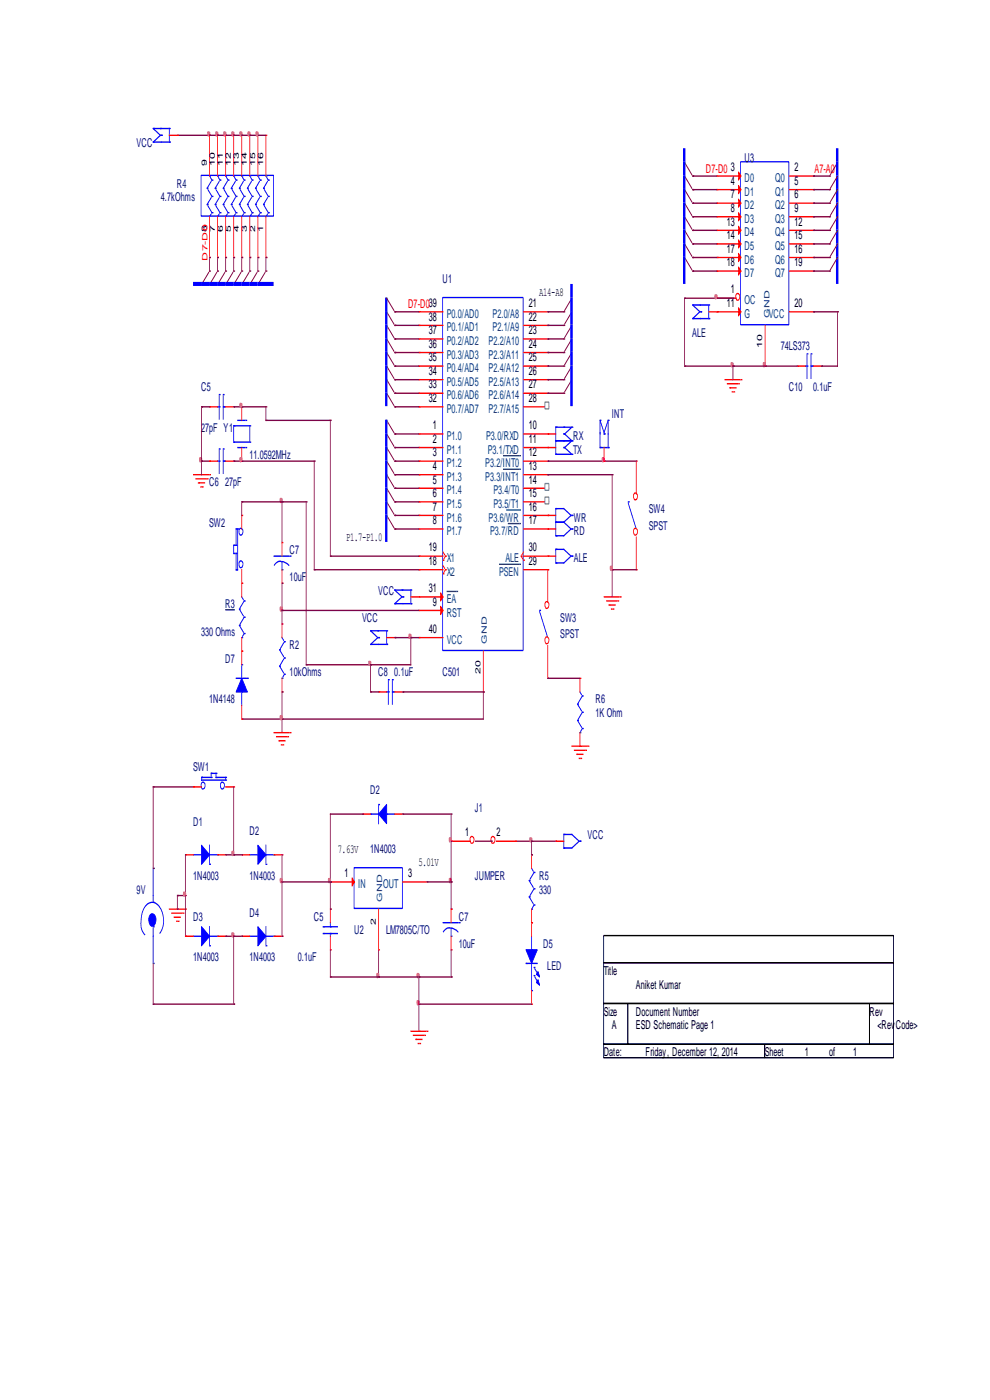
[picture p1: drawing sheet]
<svg xmlns="http://www.w3.org/2000/svg" width="210mm" height="297mm" viewBox="0 0 210 297" stroke-linecap="round" stroke-linejoin="round" font-family="sans-serif">
<path d="M128 198.5h61.5v5.7h-61.5zM128 204.2h61.5v8.7h-61.5zM128 212.9h5.2v8.6h-5.2zM133.2 212.9h51.2v8.6h-51.2zM184.4 212.9h5.1v8.6h-5.1zM128 221.5h34.2v2.9h-34.2zM162.2 221.5h27.3v2.9h-27.3z" fill="none" stroke="#000" stroke-width=".22"/>
<path d="M93.9 63.1h17.1v74.9h-17.1z" fill="none" stroke="#00f" stroke-width=".22"/>
<g fill="none" stroke="#f00" stroke-width=".22">
<path d="M88.8 66.1h.1M88.8 69h.1M88.8 71.9h.1M88.8 74.8h.1M88.8 77.7h.1M89 66.1h5M89 69h5M89 71.9h5M89 74.8h5M89 77.7h5M111 66.1h5M111 69h5"/>
<path d="M111 71.9h5M111 74.8h5M111 77.7h5M116.2 66.1h.1M116.2 69h.1M116.2 71.9h.1M116.2 74.8h.1M116.2 77.7h.1M88.8 80.5h.1M88.8 83.4h.1M88.8 86.3h.1M88.8 92.1h.1"/>
<path d="M88.8 94.9h.1M88.8 97.8h.1M89 80.5h5M89 83.4h5M89 86.3h5M89 92.1h5M89 94.9h5M89 97.8h5M111 80.5h5M111 83.4h5M111 86.3h5M116.2 80.5h.1"/>
<path d="M116.2 83.4h.1M116.2 86.3h.1M88.8 118h.1M88.8 100.7h.1M88.8 103.6h.1M88.8 106.5h.1M88.8 109.3h.1M88.8 112.2h.1M89 118h5M89 100.7h5M89 103.6h5M89 106.5h5"/>
<path d="M89 109.3h5M89 112.2h5M94 118.9h.1M94 117.1l.3 .6M94.5 118h.1M94.5 118l-.4 .6M110.5 118h.1M110.5 118l.4 .6M111 118.9h.1M111 117.1l-.3 .6M111 118h5M116.2 118h.1"/>
<path d="M88.8 135.3h.1M88.8 126.6h.1M88.8 120.9h.1M88.8 129.5h.1M89 120.9h5M89 135.3h5M89 126.6h5M89 129.5h5M94 121.7h.1M94 120l.3 .6M94.5 120.9h.1M94.5 120.9l-.4 .5"/>
<path d="M102.5 138.1v8.4M111 120.9h5M116.2 120.9h.1M102.5 146.8h.1"/>
</g>
<path d="M105.9 119.7h4.1M110.2 119.7h.1M94.8 125.5h1.9M96.9 125.5h.1" fill="none" stroke="#004080" stroke-width=".22"/>
<g fill="#f00" stroke="#f00" stroke-width=".22">
<path d="M93.5 125.8l.5 .8-.5 .9z"/>
<path d="M93.5 128.6l.5 .9-.5 .9z"/>
</g>
<path d="M115.6 85.3h.8v1.4h-.8z" fill-rule="evenodd" fill="#fff" stroke="#808080" stroke-width=".22"/>
<path d="M111 92.1h5M111 94.9h5M111 97.8h5M116.2 92.1h.1M116.2 94.9h.1M116.2 97.8h.1M111 100.7h5M111 103.6h5M116.2 100.7h.1M116.2 103.6h.1" fill="none" stroke="#f00" stroke-width=".22"/>
<path d="M106.8 96.7h3.2M106.8 99.6h3.2M110.2 96.7h.1M110.2 99.6h.1" fill="none" stroke="#004080" stroke-width=".22"/>
<path d="M115.6 102.6h.8v1.4h-.8z" fill-rule="evenodd" fill="#fff" stroke="#808080" stroke-width=".22"/>
<path d="M111 106.5h5M116.2 106.5h.1" fill="none" stroke="#f00" stroke-width=".22"/>
<path d="M115.6 105.5h.8v1.4h-.8z" fill-rule="evenodd" fill="#fff" stroke="#808080" stroke-width=".22"/>
<g fill="none" stroke="#f00" stroke-width=".22">
<path d="M150.3 66.1h1.6M152 66.1h.1M44.4 86.3h.1M44.4 97.8h.1M44.6 86.3h1.5M44.6 97.8h1.5M47.9 86.3h1.5M47.9 97.8h1.5M49.6 86.3h.1M49.6 97.8h.1M51.3 97.8h.1M51.3 86.3h.1"/>
<path d="M51.3 86.6v2.6M51.3 94.9v2.6M41 100.7h3.3M41.5 101.6h2.3M42.1 102.4h.1M42.2 102.4h1.2M42.6 103.3h.1M42.9 103.3h.1M43.9 101.6h.1M44.4 100.7h.1M111 109.3h5M111 112.2h5"/>
<path d="M116.2 109.3h.1M116.2 112.2h.1M128.1 126.6h3.3M128.6 127.5h2.3M129.1 128.4h.1M129.3 128.4h1.2M129.7 129.2h.1M130 129.2h.1M131 127.5h.1M131.5 126.6h.1M121.3 158.3h3.2M121.8 159.2h2.2"/>
<path d="M124.2 159.2h.1M124.7 158.3h.1M122.3 160h.1M122.5 160h1.2M122.8 160.9h.2M123.2 160.9h.1"/>
</g>
<path d="M107.5 108.2h2.5M107.8 111.1h2.2M110.2 108.2h.1M110.2 111.1h.1" fill="none" stroke="#004080" stroke-width=".22"/>
<g fill="none" stroke="#00f" stroke-width=".22">
<path d="M146.9 64.7h.1M146.9 67.6h.1M146.9 64.7l1.5 1.4-1.5 1.5M147.1 64.7h3.1M147.1 67.6h3.1M148.6 66.1h.1M150.3 64.7h.1M150.3 67.6h.1M150.3 64.7v2.6M46.1 86.3h.2M46.1 97.8h.2M46.5 86.3h.1"/>
<path d="M46.5 83.7h.1M46.5 97.8h.1M46.5 95.2h.1M46.5 84v4.9M46.5 95.5v4.9M47.3 83.7h.1M47.3 86.3h.1M47.3 95.2h.1M47.3 97.8h.1M47.3 84v4.9M47.3 95.5v4.9M47.5 86.3h.4"/>
<path d="M47.5 97.8h.4M49.6 90.3h.1M49.6 93.8h.1M49.6 93.8h3.2M49.6 90.3v3.2M49.7 90.3h3.3M50.4 94.9h1.6M50.4 89.2h1.6M52.1 94.9h.1M52.1 89.2h.1M53 93.8h.1M53 90.3h.1"/>
<path d="M53 90.6v3.2M133.2 106.5h.1M133.2 106.8l1.8 5.4"/>
</g>
<path d="M42.7 97.8h.1M42.9 97.8h1.5M116.2 100.7h.1M116.3 100.7h13.5M129.8 100.7h.1M129.8 101v19.9M95.7 192.9h.1M95.7 187.1v5.5" fill="none" stroke="#800040" stroke-width=".22"/>
<path d="M95.3 186.4l.4 .1a.59 .59 0 0 1-.3 .7l-.1-.2z" fill-rule="evenodd" fill="#f0f" stroke="#f0f" stroke-width=".22"/>
<path d="M134.5 112.2l.2-.1a.7 .7 0 0 1 .5 .7 .7 .7 0 0 1-.6 .7l-.2-.8z" fill-rule="evenodd" fill="#fff" stroke="#f00" stroke-width=".22"/>
<path d="M135 114v6.6M135 120.9h.1" fill="none" stroke="#f00" stroke-width=".22"/>
<path d="M134.5 104.7l.2-.1a.71 .71 0 0 1 .5 .7 .71 .71 0 0 1-.6 .7l-.2-.8z" fill-rule="evenodd" fill="#fff" stroke="#f00" stroke-width=".22"/>
<g fill="none" stroke="#f00" stroke-width=".22">
<path d="M152 37.3h.1M152.2 37.3h5M152 40.2h.1M152 43.1h.1M152 46h.1M152 48.9h.1M152 51.7h.1M152 54.6h.1M152 57.5h.1M152.2 40.2h5M152.2 43.1h5M152.2 46h5"/>
<path d="M152.2 48.9h5M152.2 51.7h5M152.2 54.6h5M152.2 57.5h5M135 97.8h.1M135 98.1v6.6"/>
</g>
<path d="M116.2 97.8h.1M116.3 97.8h11.8M129.8 120.9h.1M129.8 121.2v5.4M130 120.9h5" fill="none" stroke="#800040" stroke-width=".22"/>
<path d="M129.5 120.2h.4a.59 .59 0 0 1-.3 .8l-.2-.3z" fill-rule="evenodd" fill="#f0f" stroke="#f0f" stroke-width=".22"/>
<path d="M157.1 34.3h10.2v34.6h-10.2z" fill="none" stroke="#00f" stroke-width=".22"/>
<g fill="#f00" stroke="#f00" stroke-width=".22">
<path d="M156.6 36.5l.6 .8-.6 .9z"/>
<path d="M156.6 39.4l.6 .8-.6 .9z"/>
<path d="M156.6 42.2l.6 .9-.6 .9z"/>
<path d="M156.6 45.1l.6 .9-.6 .8z"/>
<path d="M156.6 48l.6 .9-.6 .8z"/>
<path d="M156.6 50.9l.6 .8-.6 .9z"/>
<path d="M156.6 53.8l.6 .8-.6 .9z"/>
<path d="M156.6 56.6l.6 .9-.6 .9z"/>
</g>
<path d="M156.2 62.3h.2a.7 .7 0 0 1 .5 .7 .7 .7 0 0 1-.6 .6l-.3-.8z" fill-rule="evenodd" fill="#fff" stroke="#f00" stroke-width=".22"/>
<g fill="none" stroke="#f00" stroke-width=".22">
<path d="M35.9 28.7h1.5M37.6 28.7h.1M44.4 28.7h.1M44.4 29v8.3M46.1 28.7h.1M46.1 29v8.3M47.9 28.7h.1M47.9 29v8.3M49.6 28.7h.1M49.6 29v8.3M51.3 28.7h.1M51.3 29v8.3"/>
<path d="M53 28.7h.1M53 29v8.3M54.7 28.7h.1M54.7 29v8.3M56.4 28.7h.1M56.4 29v8.3M167.4 37.3h5M172.5 37.3h.1M44.4 54.6h.1M44.4 46v8.3M46.1 54.6h.1M46.1 46v8.3"/>
<path d="M47.9 54.6h.1M47.9 46v8.3M49.6 54.6h.1M49.6 46v8.3M51.3 54.6h.1M51.3 46v8.3M53 54.6h.1M53 46v8.3M54.7 54.6h.1M54.7 46v8.3M56.4 54.6h.1M56.4 46v8.3"/>
<path d="M167.4 40.2h5M167.4 43.1h5M167.4 46h5M167.4 48.9h5M167.4 51.7h5M167.4 54.6h5M167.4 57.5h5M172.5 40.2h.1M172.5 43.1h.1M172.5 46h.1M172.5 48.9h.1M172.5 51.7h.1"/>
<path d="M172.5 54.6h.1M172.5 57.5h.1M152 63.3h.1M152 66.1h.1M152.2 63.3h3.9M152.2 66.1h5M162.3 77.7h.1M162.3 69v8.4M167.4 66.1h5M169.1 77.7h.1M169.3 77.7h1.5M172.5 66.1h.1"/>
<path d="M172.5 77.7h1.6M174.2 77.7h.1M116.2 92.1h.1M116.2 94.9h.1M116.3 92.1h1.6M116.3 94.9h1.6M128.1 97.8h.1M128.1 94.9v2.6M153.7 80.5h3.3M154.3 81.4h2.2M154.8 82.3h.1M154.9 82.3h1.2"/>
<path d="M155.3 83.1h.1M155.6 83.1h.1M156.6 81.4h.1M157.2 80.5h.1M51.3 109.3h.1M51.3 109.6v2.6M59.8 115.1h.1M59.8 115.4v2.6M116.2 118h.1M116.2 112.2h.1M116.2 109.3h.1M116.3 118h1.6"/>
<path d="M116.3 112.2h1.6M116.3 109.3h1.6M51.3 123.7h.1M51.3 138.1h.1M51.3 120.9v2.6M51.3 124v2.6M51.3 135.3v2.6M51.3 138.4v2.6M59.8 123.7h.1M59.8 132.4h.1M59.8 120.9v2.6M59.8 132.7v2.6"/>
<path d="M82 135.3h1.5M83.7 135.3h.1M51.3 152.5h.1M51.3 149.7v2.6M58.1 155.4h3.2M58.6 156.3h2.2M59.1 157.2h.1M59.3 157.2h1.2M59.6 158h.2M59.8 146.8h.1M59.8 143.9v2.6M60 158h.1"/>
<path d="M61 156.3h.1M61.5 155.4h.1M80.3 146.8h.1M80.5 146.8h1.5M83.7 146.8h1.6M85.4 146.8h.1M41 166.9h.1M41.2 166.9h1.5M47.9 166.9h1.5M49.6 166.9h.1M76.9 172.7h.1M77.1 172.7h1.5"/>
<path d="M83.7 172.7h1.6M85.4 172.7h.1M117.9 178.5h.1M118 178.5h1.6M35.9 192.9h3.2M36.4 193.7h2.2M36.9 194.6h.1M37.1 194.6h1.2M37.4 195.5h.2M37.8 195.5h.1M38.8 193.7h.1M39.3 192.9h.1"/>
<path d="M39.3 181.3h.1M39.3 198.6h.1M39.5 181.3h1.5M39.5 198.6h1.5M46.1 181.3h1.6M46.1 198.6h1.6M47.9 181.3h.1M47.9 198.6h.1M51.3 181.3h.1M51.3 198.6h.1M51.4 181.3h1.6M51.4 198.6h1.6"/>
<path d="M58.1 181.3h1.5M58.1 198.6h1.5M59.8 181.3h.1M59.8 198.6h.1M70.1 192.9h.1M70.1 187.1h.1M70.1 193.2v2.5M70.1 198.6v2.6M70.2 187.1h5M80.3 192.9v8.3M85.4 187.1h5M90.6 187.1h.1"/>
<path d="M95.7 192.9h.1M95.7 193.2v2.5M95.7 198.6v2.6M112.8 195.7h.1M112.8 181.3h.1M112.8 181.6v2.6M112.8 192.9v2.6M112.8 196v2.6M70.1 201.5h.1M80.3 201.5h.1M87.1 218.8h3.3M87.6 219.7h2.3"/>
<path d="M90 219.7h.1M90.6 218.8h.1M95.7 201.5h.1M112.8 213h.1M112.8 210.1v2.6M88.2 220.5h.1M88.3 220.5h1.2M88.7 221.4h.1M89 221.4h.1"/>
</g>
<g fill="#f00" stroke="#f00" stroke-width=".22">
<path d="M156.6 65.3l.6 .8-.6 .9z"/>
<path d="M74.7 186.2l.5 .9-.5 .9z"/>
</g>
<path d="M145.1 31.4v28.8M177.6 31.4v28.8M40.9 60.2h17.1M81.9 63.1v23.1M121.2 60.2v26M81.9 89v26" fill="none" stroke="#00f" stroke-width=".66" stroke-linecap="butt"/>
<g fill="none" stroke="#800040" stroke-width=".22">
<path d="M37.6 28.7h.1M37.8 28.7h6.6M44.4 28.7h.1M44.6 28.7h1.5M46.1 28.7h.1M46.3 28.7h1.6M47.9 28.7h.1M48 28.7h1.6M49.6 28.7h.1M49.7 28.7h1.6M51.3 28.7h.1M51.4 28.7h1.6"/>
<path d="M53 28.7h.1M53.2 28.7h1.5M54.7 28.7h.1M54.9 28.7h1.5M145.2 34.5l1.5 2.6M145.2 37.3l1.5 2.6M146.9 37.3h.1M147.1 37.3h4.9M172.5 37.3h.1M172.7 37.3h3.2M175.9 37.3h.1M177.6 34.5l-1.5 2.6"/>
<path d="M177.6 37.3l-1.5 2.6M44.3 57.8l-1.6 2.6M44.4 57.5h.1M44.4 54.6h.1M44.4 54.9v2.6M46 57.8l-1.6 2.6M46.1 57.5h.1M46.1 54.6h.1M46.1 54.9v2.6M47.7 57.8l-1.6 2.6M47.9 57.5h.1M47.9 54.6h.1"/>
<path d="M47.9 54.9v2.6M49.4 57.8l-1.5 2.6M49.6 57.5h.1M49.6 54.6h.1M49.6 54.9v2.6M51.1 57.8l-1.5 2.6M51.3 57.5h.1M51.3 54.6h.1M51.3 54.9v2.6M52.8 57.8l-1.5 2.6M53 57.5h.1M53 54.6h.1"/>
<path d="M53 54.9v2.6M54.5 57.8l-1.5 2.6M54.7 57.5h.1M54.7 54.6h.1M54.7 54.9v2.6M56.2 57.8l-1.5 2.6M56.4 57.5h.1M56.4 54.6h.1M56.4 54.9v2.6M145.2 40.2l1.5 2.6M145.2 43.1l1.5 2.6M145.2 46l1.5 2.6"/>
<path d="M145.2 48.9l1.5 2.6M145.2 51.7l1.5 2.6M145.2 54.6l1.5 2.6M146.9 40.2h.1M146.9 43.1h.1M146.9 46h.1M146.9 48.9h.1M146.9 51.7h.1M146.9 54.6h.1M146.9 57.5h.1M147.1 40.2h4.9M147.1 43.1h4.9"/>
<path d="M147.1 46h4.9M147.1 48.9h4.9M147.1 51.7h4.9M147.1 54.6h4.9M147.1 57.5h4.9M172.5 40.2h.1M172.5 43.1h.1M172.5 46h.1M172.5 48.9h.1M172.5 51.7h.1M172.5 54.6h.1M172.5 57.5h.1"/>
<path d="M172.7 40.2h3.2M172.7 43.1h3.2M172.7 46h3.2M172.7 48.9h3.2M172.7 51.7h3.2M172.7 54.6h3.2M172.7 57.5h3.2M175.9 40.2h.1M175.9 43.1h.1M175.9 46h.1M175.9 48.9h.1M175.9 51.7h.1"/>
<path d="M175.9 54.6h.1M175.9 57.5h.1M177.6 40.2l-1.5 2.6M177.6 43.1l-1.5 2.6M177.6 46l-1.5 2.6M177.6 48.9l-1.5 2.6M177.6 51.7l-1.5 2.6M177.6 54.6l-1.5 2.6M82 63.3l1.5 2.6M82 66.1l1.5 2.6M82 69l1.5 2.6M82 71.9l1.5 2.6"/>
<path d="M82 74.8l1.5 2.6M82 77.7l1.5 2.6M83.7 66.1h.1M83.7 69h.1M83.7 71.9h.1M83.7 74.8h.1M83.7 77.7h.1M83.9 66.1h4.9M83.9 69h4.9M83.9 71.9h4.9M83.9 74.8h4.9M83.9 77.7h4.9"/>
<path d="M116.2 66.1h.1M116.2 69h.1M116.2 71.9h.1M116.2 74.8h.1M116.2 77.7h.1M116.3 66.1h3.3M116.3 69h3.3M116.3 71.9h3.3M116.3 74.8h3.3M116.3 77.7h3.3M119.6 66.1h.1M119.6 69h.1"/>
<path d="M119.6 71.9h.1M119.6 74.8h.1M119.6 77.7h.1M121.3 63.3l-1.5 2.6M121.3 66.1l-1.5 2.6M121.3 69l-1.5 2.6M121.3 71.9l-1.5 2.6M121.3 74.8l-1.5 2.6M121.3 77.7l-1.5 2.6M145.2 63.3h.1M145.2 77.7h.1M145.2 77.7h10.1"/>
<path d="M145.2 63.3v14.1M145.4 63.3h9.9M155.4 63.3h.1M155.4 77.7h.1M155.4 78v2.5M155.6 77.7h6.7M162.3 77.7h.1M162.5 77.7h6.6M172.5 66.1h.1M172.7 66.1h4.9M174.2 77.7h.1M177.6 66.1h.1"/>
<path d="M177.6 66.4v11.3h-3.2M42.7 97.8h.1M42.7 98.1v2.6M51.3 86.3h.1M51.4 86.3h5M56.4 89.2h.1M56.4 86.3h.1M56.4 86.6v2.6M56.6 89.2h13.5M70.1 89.2h.1M70.1 89.5v28.5M82 89.2l1.5 2.6"/>
<path d="M82 92.1l1.5 2.6M82 94.9l1.5 2.6M82 97.8l1.5 2.6M82 80.5l1.5 2.6M82 83.4l1.5 2.6M83.7 92.1h.1M83.7 94.9h.1M83.7 97.8h.1M83.7 80.5h.1M83.7 83.4h.1M83.7 86.3h.1M83.9 97.8h4.9"/>
<path d="M83.9 92.1h4.9M83.9 94.9h4.9M83.9 80.5h4.9M83.9 83.4h4.9M83.9 86.3h4.9M116.2 80.5h.1M116.2 83.4h.1M116.3 80.5h3.3M116.3 83.4h3.3M119.6 80.5h.1M119.6 83.4h.1M121.3 80.5l-1.5 2.6"/>
<path d="M128.1 97.8h.1M128.3 97.8h6.7M51.3 106.5h.1M51.3 106.8v2.5M51.4 106.5h8.4M59.8 106.5h.1M59.8 106.8v8.3M60 106.5h4.9M64.9 106.5h.1M64.9 106.8v34.2M82 100.7l1.5 2.6M82 103.6l1.5 2.6"/>
<path d="M82 106.5l1.5 2.6M82 109.3l1.5 2.6M83.7 100.7h.1M83.7 103.6h.1M83.7 106.5h.1M83.7 109.3h.1M83.7 112.2h.1M83.9 100.7h4.9M83.9 103.6h4.9M83.9 106.5h4.9M83.9 109.3h4.9M83.9 112.2h4.9"/>
<path d="M59.8 123.7h.1M59.8 129.5h.1M59.8 124v5.5M59.8 129.8v2.6M60 129.5h28.8M83.7 135.3h.1M83.9 135.3h3.2M87.1 135.3h.1M87.1 135.6v5.4h-8.3M87.3 135.3h1.5M51.3 152.5h.1M51.4 152.5h8.4"/>
<path d="M59.8 146.8h.1M59.8 152.5h.1M59.8 147.1v5.4M59.8 152.8v2.6M64.9 141h.1M65.1 141h13.5M78.6 146.8h.1M78.6 141h.1M78.6 141.3v5.5M78.8 146.8h1.5M85.4 146.8h.1M85.6 146.8h16.9"/>
<path d="M102.5 146.8h.1M102.5 147.1v5.4h-42.5M32.5 166.9h.1M32.5 166.9v17M32.7 166.9h8.3M76.7 172.7h-6.6v14.1M76.9 172.7h.1M109.3 178.5h3.3M112.8 178.5h.1M112.8 178.5h4.9M112.8 178.5v2.6M117.9 178.5h.1"/>
<path d="M32.5 184.2h.1M37.6 190h.1M37.6 192.9h.1M37.6 190v2.6M37.8 190h1.5M39.3 198.6h.1M39.3 190h.1M39.3 181.3v8.4M39.3 190v8.3M47.9 198.6h1.5M47.9 181.3h1.5M49.6 198.6h.1"/>
<path d="M49.6 181.3h.1M49.6 198.6v14.1M49.6 198.6h1.5M51.3 198.6h.1M59.8 187.1h.1M59.8 198.6h.1M59.8 181.3v5.5M59.8 187.1v11.2M59.8 187.1h10.1M70.1 192.9h.1M70.1 187.1h.1M70.1 187.1v5.5"/>
<path d="M112.8 181.3h.1M32.5 213h.1M32.5 204.4v8.3M32.5 213h16.9M49.6 213h.1M80.3 207.3h.1M80.3 207.3h8.4M80.3 201.5v5.5M88.8 218.8h.1M88.8 213h.1M88.8 207.3h.1M88.8 207.6v10.9"/>
<path d="M88.8 207.3h6.7M89 213h23.8M95.7 207.3h.1"/>
</g>
<g fill="none" stroke="#00f" stroke-width=".22">
<path d="M32.5 27.3h.1M32.5 30.1h.1M32.5 27.3l1.5 1.4-1.5 1.4M32.7 27.3h3M32.7 30.1h3M34.2 28.7h.1M35.9 27.3h.1M35.9 30.1h.1M35.9 27.3v2.6M42.6 37.2h15.4v8.6h-15.4zM43.9 39.9h.1M44.4 37.3h.1"/>
<path d="M44.6 37.6l.4 .6M44.8 38.5l-.9 1.4M45 38.2h.1M45.6 39.9h.1M46.1 37.3h.1M46.3 37.6l.4 .6M46.5 38.5l-.9 1.4M46.7 38.2h.1M47.3 39.9h.1M47.9 37.3h.1M48 37.6l.4 .6M48.2 38.5l-.9 1.4"/>
<path d="M48.4 38.2h.1M49.1 39.9h.1M49.6 37.3h.1M49.7 37.6l.4 .6M49.9 38.5l-.8 1.4M50.1 38.2h.1M50.8 39.9h.1M51.3 37.3h.1M51.4 37.6l.4 .6M51.6 38.5l-.8 1.4M51.8 38.2h.1M52.5 39.9h.1"/>
<path d="M53 37.3h.1M53.2 37.6l.3 .6M53.3 38.5l-.8 1.4M53.5 38.2h.1M54.2 39.9h.1M54.7 37.3h.1M54.9 37.6l.3 .6M55 38.5l-.8 1.4M55.2 38.2h.1M55.9 39.9h.1M56.4 37.3h.1M56.6 37.6l.3 .6"/>
<path d="M56.7 38.5l-.8 1.4M56.9 38.2h.1M43.9 43.4h.1M44.1 40.2l.9 1.5M44.1 43.7l.9 1.4M44.8 42l-.9 1.4M44.8 45.4l-.4 .6M45 41.7h.1M45 45.1h.1M45.6 43.4h.1M45.8 40.2l.9 1.5M45.8 43.7l.9 1.4"/>
<path d="M46.5 42l-.9 1.4M46.5 45.4l-.4 .6M46.7 41.7h.1M46.7 45.1h.1M47.3 43.4h.1M47.5 40.2l.9 1.5M47.5 43.7l.9 1.4M48.2 42l-.9 1.4M48.2 45.4l-.3 .6M48.4 41.7h.1M48.4 45.1h.1M49.1 43.4h.1"/>
<path d="M49.2 40.2l.9 1.5M49.2 43.7l.9 1.4M49.9 42l-.8 1.4M49.9 45.4l-.3 .6M50.1 41.7h.1M50.1 45.1h.1M50.8 43.4h.1M50.9 40.2l.9 1.5M50.9 43.7l.9 1.4M51.6 42l-.8 1.4M51.6 45.4l-.3 .6M51.8 41.7h.1"/>
<path d="M51.8 45.1h.1M52.5 43.4h.1M52.6 40.2l.9 1.5M52.6 43.7l.9 1.4M53.3 42l-.8 1.4M53.3 45.4l-.3 .6M53.5 41.7h.1M53.5 45.1h.1M54.2 43.4h.1M54.3 40.2l.9 1.5M54.3 43.7l.9 1.4M55 42l-.8 1.4"/>
<path d="M55 45.4l-.3 .6M55.2 41.7h.1M55.2 45.1h.1M55.9 43.4h.1M56.1 40.2l.8 1.5M56.1 43.7l.8 1.4M56.7 42l-.8 1.4M56.7 45.4l-.3 .6M56.9 41.7h.1M56.9 45.1h.1M170.8 77.7h.2M171.2 77.7h.1"/>
<path d="M171.2 75.1h.1M171.2 75.4v4.9M172 75.1h.1M172 77.7h.1M172 75.4v4.9M172.2 77.7h.3M117.9 90.6h.1M117.9 93.5h.1M117.9 96.4h.1M117.9 90.6v2.6M117.9 93.5v2.6M118 90.6h3.1"/>
<path d="M118 93.5h3.1M118 96.4h3.1M119.6 92.1h.1M119.6 94.9h.1M121.3 90.6h.1M121.3 93.5h.1M121.3 96.4h.1M121.3 90.6l-1.5 1.5 1.5 1.4M121.3 93.5l-1.5 1.4 1.5 1.5M127.3 89.2h.1M127.3 94.9h.1M127.3 89.5v5.2"/>
<path d="M127.3 94.9h1.5M127.3 89.2l.8 2.6 .9-2.6M128.1 92.1h.1M129 89.2h.1M129 94.9h.1M129 89.5v5.2M49.6 115.7h.1M49.6 117.4h.1M49.6 115.7v1.4M49.6 117.4h.3M49.7 115.7h.4M50.1 112.2h.1"/>
<path d="M50.1 115.7h.1M50.1 117.4h.1M50.1 112.2v3.2M50.1 117.4v3.2M50.2 112.2h.2M50.4 112.2h.1M50.4 112.5v8.4h-.2M50.9 119.1l.1-.1a.7 .7 0 0 1 .5 .7 .7 .7 0 0 1-.6 .7l-.2-.8zM50.9 112.2l.1-.1a.7 .7 0 0 1 .5 .7 .7 .7 0 0 1-.6 .7l-.2-.8zM58.1 118h3.2M59.8 119.1v1.5M61.5 118h.1"/>
<path d="M117.9 116.5h.1M117.9 119.4h.1M117.9 110.8h.1M117.9 113.7h.1M117.9 107.9h.1M117.9 107.9v2.6M117.9 110.8v2.6M117.9 116.5v2.6M118 116.5h1.6l1.5 1.5-1.5 1.4h-1.6M118 110.8h1.6M118 107.9h1.6l1.5 1.4-1.5 1.5M119.6 110.8l1.5 1.4-1.5 1.5h-1.6"/>
<path d="M121.3 118h.1M121.3 112.2h.1M121.3 109.3h.1M50.1 120.9h.1M50.8 129.2h.1M50.8 132.7h.1M50.8 129.2l.8 1.5M50.8 132.7l.8 1.4M51.3 135.3h.1M51.3 126.6l.3 .6M51.8 127.5h.1M51.8 131h.1"/>
<path d="M51.8 134.4h.1M51.8 127.5l-.9 1.4M51.8 131l-.9 1.4M51.8 134.4l-.4 .6M58.1 120a1.67 1.67 0 0 1 2.6-.5l.6 .5M59.3 137.9h.1M59.3 137.9l.9 1.4M59.8 120.9h.1M59.8 135.3l.4 .5M60.3 136.1h.1M60.3 139.6h.1M60.3 136.1l-.8 1.5"/>
<path d="M60.3 139.6l-.8 1.4M78.6 133.8h.1M78.6 136.7h.1M78.6 133.8l1.5 1.5-1.5 1.4M78.8 133.8h3M78.8 136.7h3M80.3 135.3h.1M82 133.8h.1M82 136.7h.1M82 133.8v2.6M50.1 143.9h2.2M51.3 141h.1"/>
<path d="M51.3 146.8h.1M51.3 141.3v2.6M51.3 147.1v2.6M52.5 143.9h.1M59.3 141.3h.1M59.3 141.3l.9 1.5M59.8 143.9h.1M60.3 143h.1M60.3 143l-.3 .6M82 146.8h.2M82.4 146.8h.1M82.4 144.2h.1"/>
<path d="M82.4 144.5v4.9M83.2 144.2h.1M83.2 146.8h.1M83.2 144.5v4.9M83.4 146.8h.3M42.7 164.9h.1M42.7 165.2v.3h5M42.8 166l.2-.1a.71 .71 0 0 1 .5 .8 .71 .71 0 0 1-.6 .6l-.3-.8zM42.9 164.9h1.9M44.4 179.3v3.8M44.8 164.1h.1M44.8 164.9h.1"/>
<path d="M44.8 164.1v.5M45 164.1h.8M45.8 164.9h.1M45.8 164.1h.1M45.8 164.4v.5M46 164.9h1.9M46.9 166l.2-.1a.71 .71 0 0 1 .5 .8 .71 .71 0 0 1-.6 .6l-.3-.8zM47.9 165.5h.1M47.9 164.9h.1M47.9 165.2v.3M56.4 179.3v3.8M78.6 172.7h.1"/>
<path d="M78.8 172.7h1.5M80.3 170.7h.1M80.3 171v3.7M82 172.7h.1M82.2 172.7h1.5M119.6 177h.1M119.6 179.9h.1M119.6 177v2.6M119.8 177h1.5l1.5 1.5-1.5 1.4h-1.5M123 178.5h.1M32.5 184.2h.1M32.5 191.4h.1"/>
<path d="M32.5 196.6h.1M32.5 184.5v6.6M32.5 196.9v7.2M33.9 198.1a4.9 4.9 0 0 0-.7-6.4 1.75 1.75 0 0 0-2.6 .9 7 7 0 0 0-.4 5l.6 .7M41 181.3h1.6M41 198.6h1.6M42.7 181.3h.1M42.7 198.6h.1M44.4 183.4h.1M44.4 196.6v3.8M44.4 181.3h1.6M44.4 198.6h1.6"/>
<path d="M46.1 181.3h.1M46.1 198.6h.1M53 181.3h1.5M53 198.6h1.5M54.7 181.3h.1M54.7 198.6h.1M56.4 183.4h.1M56.4 181.3h1.5M56.4 198.6h1.5M56.4 196.6v3.8M58.1 181.3h.1M58.1 198.6h.1"/>
<path d="M68.5 196.6h.1M68.5 198.1h.1M68.7 196.6h2.9M68.7 198.1h2.9M70.1 198.1h.1M70.1 196.6h.1M70.1 195.7v.6M70.1 198.3v.3M75.1 184.1h10.2v8.6h-10.2zM94 197.8a1.67 1.67 0 0 1 2.6-.6l.6 .6M94 195.7h3.2M95.7 198.6h.1"/>
<path d="M95.7 196.9v1.4M97.4 195.7h.1M112.2 186.8h.1M112.2 190.3h.1M112.2 186.8l.9 1.5M112.2 190.3l.9 1.4M112.8 192.9h.1M112.8 198.6v2.6M112.8 184.2l.3 .6M113.3 185.1h.1M113.3 188.6h.1M113.3 192h.1"/>
<path d="M113.3 185.1l-.9 1.4M113.3 188.6l-.9 1.4M113.3 192l-.4 .6M32.5 204.4h.1M44.4 200.6h.1M56.4 200.6h.1M111.6 204.4h.1M111.7 204.4h2.2M112.8 210.1h.1M112.8 201.5h.1M112.8 204.4v5.5M113.3 205.3h.1"/>
<path d="M113.3 207h.1M113.4 205.5l.9 1.5M113.4 207.3l.9 1.4"/>
</g>
<g fill="#f0f" stroke="#f0f" stroke-width=".22">
<path d="M44.1 28l.4 .1a.59 .59 0 0 1-.3 .8l-.2-.3z" fill-rule="evenodd"/>
<path d="M127.7 97.1l.5 .1a.6 .6 0 0 1-.3 .8l-.2-.3z" fill-rule="evenodd"/>
<path d="M45.8 28l.4 .1a.59 .59 0 0 1-.3 .8l-.2-.3z" fill-rule="evenodd"/>
<path d="M49.2 28l.4 .1a.59 .59 0 0 1-.3 .8l-.2-.3z" fill-rule="evenodd"/>
<path d="M47.5 28l.4 .1a.59 .59 0 0 1-.3 .8l-.2-.3z" fill-rule="evenodd"/>
<path d="M50.9 28l.4 .1a.59 .59 0 0 1-.3 .8l-.1-.3z" fill-rule="evenodd"/>
<path d="M52.6 28l.4 .1a.59 .59 0 0 1-.3 .8l-.1-.3z" fill-rule="evenodd"/>
<path d="M54.3 28l.4 .1a.59 .59 0 0 1-.3 .8l-.1-.3z" fill-rule="evenodd"/>
<path d="M59.4 105.8h.4a.59 .59 0 0 1-.2 .8l-.2-.3z" fill-rule="evenodd"/>
<path d="M78.2 140.3l.4 .1a.59 .59 0 0 1-.3 .8l-.1-.3z" fill-rule="evenodd"/>
<path d="M112.4 177.8h.4a.59 .59 0 0 1-.3 .8l-.2-.3z" fill-rule="evenodd"/>
<path d="M88.5 212.3h.3a.49 .49 0 0 1-.2 .9l-.2-.3z" fill-rule="evenodd"/>
<path d="M88.5 206.6h.4a.59 .59 0 0 1-.3 .8l-.2-.3z" fill-rule="evenodd"/>
<path d="M42.4 97.1h.2a.49 .49 0 0 1-.1 .9l-.2-.3z" fill-rule="evenodd"/>
<path d="M59.4 128.8l.4 .1a.59 .59 0 0 1-.2 .7l-.2-.2z" fill-rule="evenodd"/>
<path d="M155.1 77h.4a.59 .59 0 0 1-.3 .8l-.2-.3z" fill-rule="evenodd"/>
<path d="M151.7 62.6h.4a.59 .59 0 0 1-.3 .8l-.2-.3z" fill-rule="evenodd"/>
<path d="M161.9 77h.4a.59 .59 0 0 1-.3 .8l-.1-.3z" fill-rule="evenodd"/>
<path d="M79.9 206.6h.4a.59 .59 0 0 1-.3 .8l-.1-.3z" fill-rule="evenodd"/>
<path d="M86.8 134.6h.4a.59 .59 0 0 1-.3 .8l-.2-.3z" fill-rule="evenodd"/>
<path d="M59.4 151.8l.4 .1a.59 .59 0 0 1-.2 .8l-.2-.3z" fill-rule="evenodd"/>
<path d="M49.2 197.9l.4 .1a.59 .59 0 0 1-.3 .8l-.2-.3z" fill-rule="evenodd"/>
<path d="M38.9 189.3l.5 .1a.59 .59 0 0 1-.3 .7l-.2-.3z" fill-rule="evenodd"/>
<path d="M69.7 186.4l.4 .1a.59 .59 0 0 1-.3 .7l-.2-.2z" fill-rule="evenodd"/>
<path d="M59.4 186.4l.4 .1a.59 .59 0 0 1-.2 .7l-.2-.2z" fill-rule="evenodd"/>
</g>
<g fill="#00f" stroke="#00f" stroke-width=".22">
<path d="M32 194a1.03 1.03 0 0 1 1 .4 1.03 1.03 0 0 1 0 1.1 .85 .85 0 0 1-1 .9 1.86 1.86 0 0 1 0-2.4z" fill-rule="evenodd"/>
<path d="M111.6 201.5h2.3l-1.1 2.9z" fill-rule="evenodd"/>
<path d="M114.1 207.8l.4 1.2-.7-.6z" fill-rule="evenodd"/>
<path d="M114.1 206.1l.4 1.2-.7-.6z" fill-rule="evenodd"/>
<path d="M51.3 143.9l1.2 2.9h-2.4z" fill-rule="evenodd"/>
<path d="M42.7 179.3l1.7 2-1.7 2.1z" fill-rule="evenodd"/>
<path d="M42.7 196.6l1.7 2-1.7 2z" fill-rule="evenodd"/>
<path d="M54.7 179.3l1.7 2-1.7 2.1z" fill-rule="evenodd"/>
<path d="M54.7 196.6l1.7 2-1.7 2z" fill-rule="evenodd"/>
<path d="M82 170.7v4l-1.7-2z" fill-rule="evenodd"/>
</g>
<path d="M47.8 129.4h2" fill="none" stroke="#000080" stroke-width=".22"/>
<path d="M99.9 177.5h.1a.7 .7 0 0 1 .6 .7 .7 .7 0 0 1-.7 .6l-.2-.8z" fill-rule="evenodd" fill="#fff" stroke="#f00" stroke-width=".22"/>
<path d="M95.7 178.5h.1M95.8 178.5h4" fill="none" stroke="#f00" stroke-width=".22"/>
<path d="M104.3 177.5h.2a.7 .7 0 0 1 .5 .7 .7 .7 0 0 1-.7 .6l-.2-.8z" fill-rule="evenodd" fill="#fff" stroke="#f00" stroke-width=".22"/>
<path d="M87.1 126.6h1.6M88.8 126.6h.1M123 143.9h.1M123 158.3h.1M123 144.2v2.6M123 155.4v2.6M105.2 178.5h4M109.3 178.5h.1" fill="none" stroke="#f00" stroke-width=".22"/>
<g fill="none" stroke="#00f" stroke-width=".22">
<path d="M83.7 125.2h.1M83.7 128.1h.1M83.7 125.2l1.6 1.4-1.6 1.5M83.9 125.2h3.1M83.9 128.1h3.1M85.4 126.6h.1M87.1 125.2h.1M87.1 128.1h.1M87.1 125.2v2.6M114.5 129.5h.1M114.5 129.8l1.7 5.5M122.5 149.4h.1"/>
<path d="M122.5 152.8h.1M122.5 149.4l.8 1.4M122.5 152.8l.8 1.5M123 155.4h.1M123 146.8l.3 .6M123.5 147.7h.1M123.5 151.1h.1M123.5 154.6h.1M123.5 147.7l-.8 1.4M123.5 151.1l-.8 1.4M123.5 154.6l-.3 .5"/>
</g>
<g fill="none" stroke="#800040" stroke-width=".22">
<path d="M49.6 166.9v14.2M85.4 172.7h10.1M95.7 172.7h.1M95.7 178.5h.1M95.7 172.7v5.5M95.7 178.5v8.3M49.6 181.3h.1M49.6 181.3h1.5M51.3 181.3h.1M90.6 187.1h4.9M95.7 187.1h.1M70.1 207.3h.1"/>
<path d="M70.1 201.5v5.5M70.1 207.3h10M80.3 207.3h.1M95.7 207.3h.1M95.7 201.5v5.5"/>
</g>
<g fill="#f0f" stroke="#f0f" stroke-width=".22">
<path d="M49.2 180.6l.4 .1a.59 .59 0 0 1-.3 .8l-.2-.3z" fill-rule="evenodd"/>
<path d="M95.3 177.8h.4a.59 .59 0 0 1-.3 .8l-.1-.3z" fill-rule="evenodd"/>
</g>
<path d="M115.7 135.2l.2-.1a.7 .7 0 0 1 .5 .8 .7 .7 0 0 1-.6 .6l-.2-.8z" fill-rule="evenodd" fill="#fff" stroke="#f00" stroke-width=".22"/>
<path d="M116.2 137v6.6M116.2 143.9h.1" fill="none" stroke="#f00" stroke-width=".22"/>
<path d="M115.7 127.7l.2-.1a.7 .7 0 0 1 .5 .8 .7 .7 0 0 1-.6 .6l-.2-.8z" fill-rule="evenodd" fill="#fff" stroke="#f00" stroke-width=".22"/>
<path d="M116.2 120.9h.1M116.2 121.2v6.6" fill="none" stroke="#f00" stroke-width=".22"/>
<g fill="none" stroke="#800040" stroke-width=".22">
<path d="M42.7 86.3h.1M42.7 86.6v11.2M42.9 86.3h1.5M49.6 97.8h.1M49.6 86.3h.1M49.7 97.8h1.6M49.7 86.3h1.6M51.3 97.8h.1M51.4 97.8h15.2M66.6 97.8h.1M66.6 98.1v22.8M70.1 118h.1"/>
<path d="M70.2 118h18.6M66.6 120.9h.1M66.8 120.9h22M116.2 143.9h.1M116.3 143.9h6.7M100.8 178.5h3.2M104.2 178.5h.1"/>
</g>
<g fill="#f0f" stroke="#f0f" stroke-width=".22">
<path d="M50.9 97.1h.3a.49 .49 0 0 1-.2 .9l-.1-.3z" fill-rule="evenodd"/>
<path d="M50.9 85.6l.4 .1a.59 .59 0 0 1-.3 .8l-.1-.3z" fill-rule="evenodd"/>
</g>
<g font-size="2.6" fill="#000080">
<text x="29" y="31.2">VCC</text>
<text x="157.9" y="34.3">U3</text>
<text x="37.5" y="39.8">R4</text>
<text x="34.1" y="42.7">4.7kOhms</text>
<text x="93.9" y="60">U1</text>
<text x="146.8" y="71.5">ALE</text>
<text x="165.6" y="74.4">74LS373</text>
<text x="42.6" y="83">C5</text>
<text x="167.3" y="83">C10</text>
<text x="172.4" y="83">0.1uF</text>
<text x="129.7" y="88.8">INT</text>
<text x="42.6" y="91.6">27pF Y1</text>
<text x="121.5" y="93.4">RX</text>
<text x="52.9" y="97.4">11.0592MHz</text>
<text x="121.5" y="96.2">TX</text>
<text x="44.4" y="103.2">C6</text>
<text x="47.8" y="103.2">27pF</text>
<text x="44.4" y="111.8">SW2</text>
<text x="121.7" y="113.5">RD</text>
<text x="121.7" y="110.6">WR</text>
<text x="137.6" y="108.9">SW4</text>
<text x="137.6" y="112.4">SPST</text>
<text x="61.4" y="117.6">C7</text>
<text x="121.7" y="119.3">ALE</text>
<text x="61.4" y="123.3">10uF</text>
<text x="47.8" y="129.1">R3</text>
<text x="76.8" y="132">VCC</text>
<text x="80.2" y="126.2">VCC</text>
<text x="118.8" y="132">SW3</text>
<text x="42.6" y="134.8">330 Ohms</text>
<text x="61.4" y="137.7">R2</text>
<text x="118.8" y="135.4">SPST</text>
<text x="47.8" y="140.6">D7</text>
<text x="61.4" y="143.5">10kOhms</text>
<text x="80.2" y="143.5">C8</text>
<text x="83.6" y="143.5">0.1uF</text>
<text x="93.9" y="143.5">C501</text>
<text x="44.4" y="149.2">1N4148</text>
<text x="126.3" y="149.2">R6</text>
<text x="126.3" y="152.1">1K Ohm</text>
<text x="40.9" y="163.6">SW1</text>
<text x="78.5" y="168.5">D2</text>
<text x="100.7" y="172.3">J1</text>
<text x="40.9" y="175.2">D1</text>
<text x="52.9" y="177.2">D2</text>
<text x="124.6" y="178">VCC</text>
<text x="78.5" y="180.9">1N4003</text>
<text x="29" y="189.6">9V</text>
<text x="40.9" y="186.7">1N4003</text>
<text x="52.9" y="186.7">1N4003</text>
<text x="100.7" y="186.7">JUMPER</text>
<text x="114.4" y="186.7">R5</text>
<text x="114.4" y="189.6">330</text>
<text x="40.9" y="195.3">D3</text>
<text x="52.9" y="194.5">D4</text>
<text x="66.6" y="195.3">C5</text>
<text x="97.3" y="195.3">C7</text>
<text x="40.9" y="204">1N4003</text>
<text x="52.9" y="204">1N4003</text>
<text x="63.1" y="204">0.1uF</text>
<text x="75.1" y="198.2">U2</text>
<text x="81.9" y="198.2">LM7805C/TO</text>
<text x="97.3" y="201.1">10uF</text>
<text x="115.2" y="201.1">D5</text>
<text x="116.1" y="205.7">LED</text>
</g>
<g font-size="2.6" fill="#f00">
<text x="149.7" y="36.6">D7-D0</text>
<text x="172.8" y="36.6">A7-A0</text>
<text x="86.5" y="65.4">D7-D039</text>
</g>
<g font-size="2.6">
<text x="155" y="36.3">3</text>
<text x="155" y="39.2">4</text>
<text x="168.5" y="36.3">2</text>
<text x="168.5" y="39.2">5</text>
<text x="154.2" y="47.9">13</text>
<text x="155" y="42.1">7</text>
<text x="155" y="45">8</text>
<text x="168.5" y="42.1">6</text>
<text x="168.5" y="45">9</text>
<text x="168.5" y="47.9">12</text>
<text x="154.2" y="50.7">14</text>
<text x="154.2" y="53.6">17</text>
<text x="168.5" y="50.7">15</text>
<text x="168.5" y="53.6">16</text>
<text x="154.2" y="56.5">18</text>
<text x="168.5" y="56.5">19</text>
<text x="112.2" y="65.1">21</text>
<text x="114.4" y="62.8">A14-A8</text>
<text x="154.2" y="65.1">11</text>
<text x="155" y="62.3">1</text>
<text x="168.5" y="65.1">20</text>
<text x="91" y="68">38</text>
<text x="91" y="70.9">37</text>
<text x="112.2" y="68">22</text>
<text x="112.2" y="70.9">23</text>
<text x="91" y="73.8">36</text>
<text x="91" y="76.7">35</text>
<text x="112.2" y="73.8">24</text>
<text x="112.2" y="76.7">25</text>
<text x="91" y="79.5">34</text>
<text x="91" y="82.4">33</text>
<text x="112.2" y="79.5">26</text>
<text x="112.2" y="82.4">27</text>
<text x="91" y="85.3">32</text>
<text x="112.2" y="85.3">28</text>
<text x="91.8" y="91.1">1</text>
<text x="91.8" y="93.9">2</text>
<text x="112.2" y="91.1">10</text>
<text x="112.2" y="93.9">11</text>
<text x="91.8" y="96.8">3</text>
<text x="91.8" y="99.7">4</text>
<text x="112.2" y="96.8">12</text>
<text x="112.2" y="99.7">13</text>
<text x="91.8" y="102.6">5</text>
<text x="91.8" y="105.5">6</text>
<text x="112.2" y="102.6">14</text>
<text x="112.2" y="105.5">15</text>
<text x="91.8" y="108.3">7</text>
<text x="91.8" y="111.2">8</text>
<text x="112.2" y="108.3">16</text>
<text x="112.2" y="111.2">17</text>
<text x="73.4" y="114.7">P1.7-P1.0</text>
<text x="91" y="117">19</text>
<text x="91" y="119.9">18</text>
<text x="112.2" y="119.9">29</text>
<text x="112.2" y="117">30</text>
<text x="91" y="125.6">31</text>
<text x="91.8" y="128.5">9</text>
<text x="91" y="134.3">40</text>
<text x="98.7" y="177.5">1</text>
<text x="105.3" y="177.5">2</text>
<text x="71.7" y="180.9">7.63V</text>
<text x="88.8" y="183.8">5.01V</text>
<text x="73" y="186.1">1</text>
<text x="86.5" y="186.1">3</text>
<text x="128" y="206.8">Title</text>
<text x="134.9" y="209.7">Aniket Kumar</text>
<text x="128" y="215.5">Size</text>
<text x="134.9" y="215.5">Document Number</text>
<text x="184.4" y="215.5">Rev</text>
<text x="129.7" y="218.4">A</text>
<text x="134.9" y="218.4">ESD Schematic Page 1</text>
<text x="186.1" y="218.4">&lt;RevCode&gt;</text>
<text x="128" y="224.1">Date:</text>
<text x="136.9" y="224.1">Friday, December 12, 2014</text>
<text x="162.2" y="224.1">Sheet</text>
<text x="170.7" y="224.1">1</text>
<text x="175.9" y="224.1">of</text>
<text x="181" y="224.1">1</text>
</g>
<g font-size="2.6" fill="#004080">
<text x="157.9" y="38.6">D0</text>
<text x="157.9" y="41.5">D1</text>
<text x="164.4" y="38.6">Q0</text>
<text x="164.4" y="41.5">Q1</text>
<text x="157.9" y="44.4">D2</text>
<text x="157.9" y="47.3">D3</text>
<text x="164.4" y="44.4">Q2</text>
<text x="164.4" y="47.3">Q3</text>
<text x="157.9" y="50.2">D4</text>
<text x="157.9" y="53">D5</text>
<text x="164.4" y="50.2">Q4</text>
<text x="164.4" y="53">Q5</text>
<text x="157.9" y="55.9">D6</text>
<text x="157.9" y="58.8">D7</text>
<text x="164.4" y="55.9">Q6</text>
<text x="164.4" y="58.8">Q7</text>
<text x="157.9" y="64.6">OC</text>
<text x="94.7" y="67.4">P0.0/AD0</text>
<text x="94.7" y="70.3">P0.1/AD1</text>
<text x="104.5" y="67.4">P2.0/A8</text>
<text x="104.5" y="70.3">P2.1/A9</text>
<text x="157.9" y="67.4">G</text>
<text x="163" y="67.4">VCC</text>
<text x="94.7" y="73.2">P0.2/AD2</text>
<text x="94.7" y="76.1">P0.3/AD3</text>
<text x="103.6" y="73.2">P2.2/A10</text>
<text x="103.6" y="76.1">P2.3/A11</text>
<text x="94.7" y="79">P0.4/AD4</text>
<text x="94.7" y="81.8">P0.5/AD5</text>
<text x="103.6" y="79">P2.4/A12</text>
<text x="103.6" y="81.8">P2.5/A13</text>
<text x="94.7" y="84.7">P0.6/AD6</text>
<text x="94.7" y="87.6">P0.7/AD7</text>
<text x="103.6" y="84.7">P2.6/A14</text>
<text x="103.6" y="87.6">P2.7/A15</text>
<text x="94.7" y="93.4">P1.0</text>
<text x="103.1" y="93.4">P3.0/RXD</text>
<text x="94.7" y="96.2">P1.1</text>
<text x="94.7" y="99.1">P1.2</text>
<text x="102.9" y="99.1">P3.2/INT0</text>
<text x="103.4" y="96.2">P3.1/TXD</text>
<text x="94.7" y="102">P1.3</text>
<text x="94.7" y="104.9">P1.4</text>
<text x="94.7" y="107.8">P1.5</text>
<text x="102.9" y="102">P3.3/INT1</text>
<text x="104.6" y="104.9">P3.4/T0</text>
<text x="104.6" y="107.8">P3.5/T1</text>
<text x="94.7" y="110.6">P1.6</text>
<text x="94.7" y="113.5">P1.7</text>
<text x="103.6" y="110.6">P3.6/WR</text>
<text x="104" y="113.5">P3.7/RD</text>
<text x="94.7" y="119.3">X1</text>
<text x="107.2" y="119.3">ALE</text>
<text x="94.7" y="122.2">X2</text>
<text x="105.8" y="122.2">PSEN</text>
<text x="94.7" y="127.9">EA</text>
<text x="94.7" y="130.8">RST</text>
<text x="94.7" y="136.6">VCC</text>
<text x="75.9" y="188.4">IN</text>
<text x="81.2" y="188.4">OUT</text>
</g>
<g font-size="1.5">
<text x="43.8" y="35.2" transform="rotate(-90 43.8 35.2)">9</text>
<text x="45.6" y="35.2" transform="rotate(-90 45.6 35.2)">10</text>
<text x="47.3" y="35.2" transform="rotate(-90 47.3 35.2)">11</text>
<text x="49" y="35.2" transform="rotate(-90 49 35.2)">12</text>
<text x="50.7" y="35.2" transform="rotate(-90 50.7 35.2)">13</text>
<text x="52.4" y="35.2" transform="rotate(-90 52.4 35.2)">14</text>
<text x="54.1" y="35.2" transform="rotate(-90 54.1 35.2)">15</text>
<text x="55.8" y="35.2" transform="rotate(-90 55.8 35.2)">16</text>
<text x="43.8" y="49.3" transform="rotate(-90 43.8 49.3)">8</text>
<text x="45.6" y="49.3" transform="rotate(-90 45.6 49.3)">7</text>
<text x="47.3" y="49.3" transform="rotate(-90 47.3 49.3)">6</text>
<text x="49" y="49.3" transform="rotate(-90 49 49.3)">5</text>
<text x="50.7" y="49.3" transform="rotate(-90 50.7 49.3)">4</text>
<text x="52.4" y="49.3" transform="rotate(-90 52.4 49.3)">3</text>
<text x="54.1" y="49.3" transform="rotate(-90 54.1 49.3)">2</text>
<text x="55.8" y="49.3" transform="rotate(-90 55.8 49.3)">1</text>
<text x="161.7" y="73.8" transform="rotate(-90 161.7 73.8)">10</text>
<text x="101.9" y="142.9" transform="rotate(-90 101.9 142.9)">20</text>
<text x="79.7" y="196.2" transform="rotate(-90 79.7 196.2)">2</text>
</g>
<text font-size="1.5" fill="#f00" x="44" y="55.3" transform="rotate(-90 44 55.3)">D7-D0</text>
<g font-size="1.5" fill="#004080">
<text x="163.2" y="67.4" transform="rotate(-90 163.2 67.4)">GND</text>
<text x="103.3" y="136.6" transform="rotate(-90 103.3 136.6)">GND</text>
<text x="81.1" y="191.3" transform="rotate(-90 81.1 191.3)">GND</text>
</g>
</svg>
